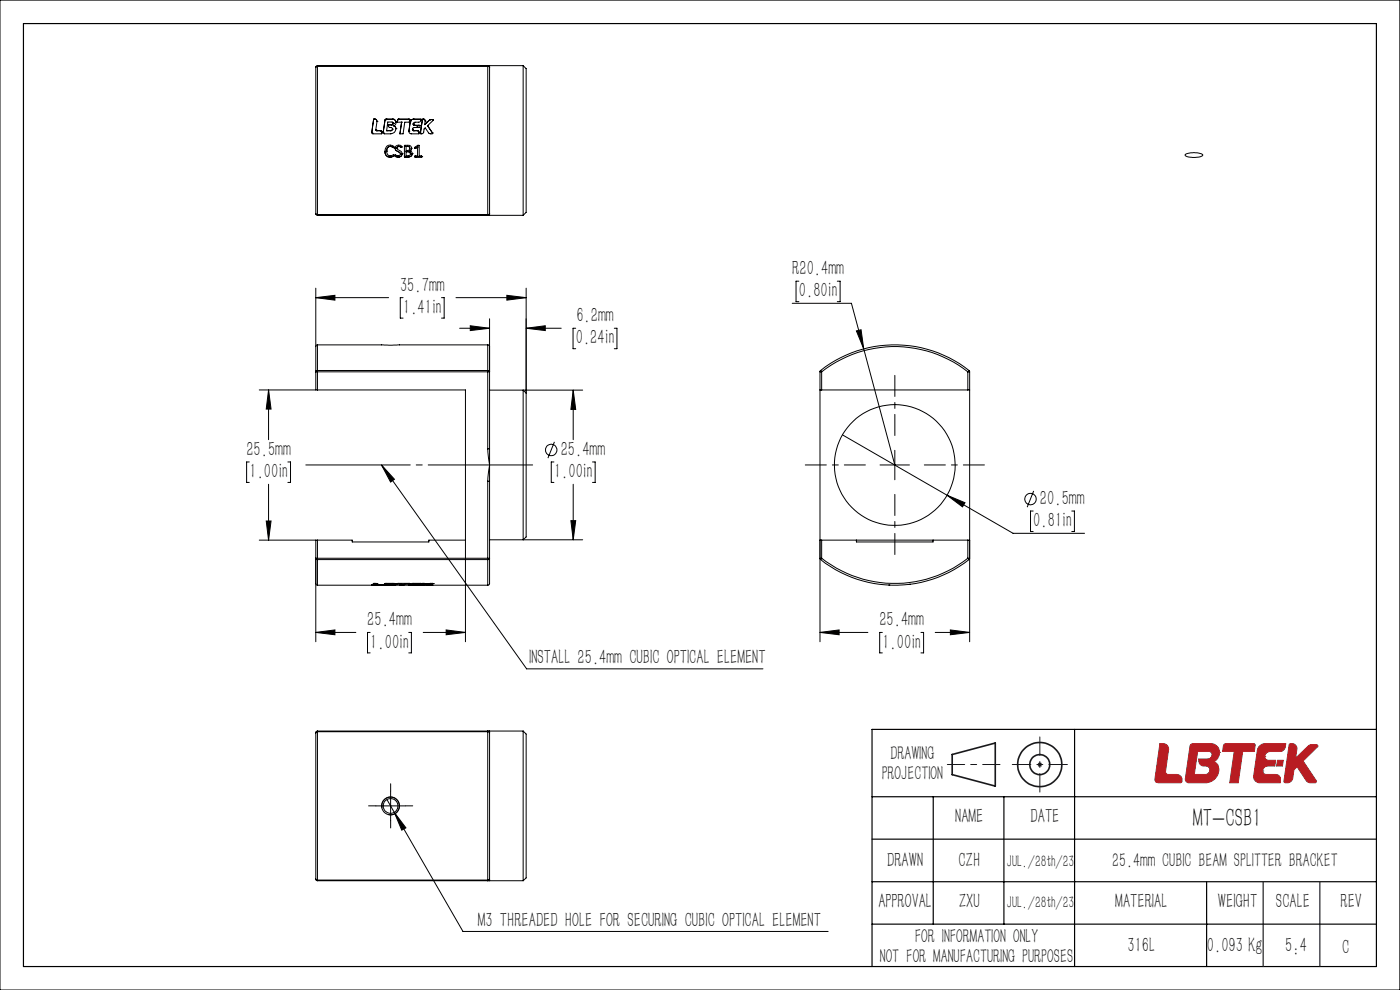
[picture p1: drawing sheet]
<svg xmlns="http://www.w3.org/2000/svg" width="297mm" height="210mm" viewBox="0 0 297 210" stroke-linecap="round" stroke-linejoin="round" font-family="sans-serif">
<path d="M220.1 162.2h1M220.2 161.8l.7 .8M220.6 161.7v1M220.9 161.8l-.7 .8" fill="none" stroke="#191924" stroke-width=".21"/>
<g fill="none" stroke="#191924" stroke-width=".35">
<path d="M202 160l9.1-2.4v9.1l-9.1-2.4z"/>
<circle cx="220.6" cy="162.2" r="4.7"/>
<circle cx="220.6" cy="162.2" r="2.13"/>
</g>
<g fill="none" stroke="#a72b30" stroke-width=".21">
<path d="M246.1 157.8h1a1.13 1.13 0 0 1 .8 1.3l-.6 4.5a.59 .59 0 0 0 .6 .7h1.8a1.02 1.02 0 0 1 1 .5 1.02 1.02 0 0 1-.2 1.2h-4.8l-.5-.1-.2-.3zM252.6 158l.3-.2h4a2.01 2.01 0 0 1 1.8 1.6 2.01 2.01 0 0 1-1.2 2.2l.2 .1a1.91 1.91 0 0 1 .7 2.4 2.88 2.88 0 0 1-2.7 1.9h-3.5a.73 .73 0 0 1-.7-.8zM258.7 159.6h.1M259.6 157.9l.4-.1h6.1l.2 .2-.2 1.4h-2.5l-.9 6.6h-1.8l.9-6.6h-2.4zM273.5 157.9a1.07 1.07 0 0 1 1.2 0 1.07 1.07 0 0 1 .4 1l-.3 1.9 2.8-2.7 .5-.1h1.3a.25 .25 0 0 1 .2 .2 .25 .25 0 0 1-.1 .3l-3.1 2.9 2.8 4.2v.3l-.2 .1h-1.2l-.6-.2-2-3.1-.7 .6-.3 1.8a1.27 1.27 0 0 1-1.5 .9l-.3-.3zM256.6 163.4h.1M257.1 160.2a.65 .65 0 0 0-.6-.8h-2.4l-.7 4.9h2.4a.99 .99 0 0 0 .8-.9M257.1 160.2a.91 .91 0 0 1-.9 .8h-1.9a1.3 1.3 0 0 0 .5 1.3l1 .2a.8 .8 0 0 1 .8 .9M257.1 160.2h.1M267.9 163.5h.1M268.3 160.5a1.15 1.15 0 0 1 1.1-1.1h2.1a1.16 1.16 0 0 0 1.2-1l.1-.6h-4.4a1.68 1.68 0 0 0-1.7 1.4l-.7 5.4a1.31 1.31 0 0 0 1.2 1.4h4.4v-.6a1 1 0 0 0-.9-1.1h-2.1a.72 .72 0 0 1-.7-.8M268.3 160.5a.78 .78 0 0 0 .8 .8h1.5l-.2 1.2h-1.5a1.08 1.08 0 0 0-1 1"/>
<path d="M268.3 160.5h.1M271 161.3h1.2l-.1 1.2h-1.3z"/>
</g>
<path d="M0 0h297v210h-297z" fill="none" stroke="#000" stroke-width=".21"/>
<path d="M5 5h287v200h-287zM228 154.7v50.3M292 154.7h-107v50.3M185 178h107M185 169h107M198 169v27M213 169v27M185 196h107M185 187h107M256 187v18" fill="none" stroke="#000" stroke-width=".25"/>
<path d="M201 162.2h11.1" fill="none" stroke="#191924" stroke-width=".21" stroke-dasharray="30.5 1.3 1.3 1.3" stroke-dashoffset="26.8"/>
<path d="M220.6 156.3v11.7M214.7 162.2h11.7" fill="none" stroke="#191924" stroke-width=".21" stroke-dasharray="30.5 1.3 1.3 1.3" stroke-dashoffset="26.5"/>
<path d="M268 187v18M280 187v18" fill="none" stroke="#191924" stroke-width=".25"/>
<path d="M246.1 157.8l1.2 .1 .6 .7-.6 5.4 .4 .3h2.1l.4 .1 .6 .7-.2 .9h-5l-.6-.3v-.3zM254.1 159.4l-.7 4.9 2.7-.1 .5-.5-.1-.8-.5-.4h-.9l-.4-.2-.3-.6-.1-.7 2.2-.1 .5-.4 .1-.7-.5-.4zM252.5 158l.4-.2h4.2l.9 .3 .6 .9 .1 .7-.1 .7-.4 .6-.7 .6 .3 .1a2.24 2.24 0 0 1-.2 3.6l-.7 .5-1 .2h-3.8l-.5-.3-.1-.5zM259.7 157.9l.2-.1h6.2l.2 .1-.2 1.5h-2.5l-.9 6.6h-1.8l.9-6.6h-2.4zM267.1 158.4l1-.6h4.7l-.3 1-.4 .5-.4 .1h-2.6l-.6 .4-.2 .6 .1 .5 .5 .3 1.7 .1-.2 1.2h-1.5l-.6 .2-.4 .6 .1 .7 .5 .3h2.3l.4 .1 .4 .6v1h-4.5l-.6-.2-.4-.4-.2-.7 .8-5.6zM271 161.3h1.2l-.1 1.2h-1.3zM273.6 157.8l-1.2 8.1 .2 .1h.7l.8-.5 .4-2.2 .7-.6 2.1 3.1 .5 .2h1.3l.1-.4-2.8-4.2 3.1-3v-.3l-.2-.1h-1.5l-3 2.8 .3-2.4-.6-.6z" fill-rule="evenodd" fill="#b81c22"/>
<g fill="none" stroke="#000" stroke-width=".21">
<path d="M67 14.3v31M67.3 14.1v31.4M67.3 14.1l-.3 .2M67.3 13.9l-.3 .2v.2M67.3 13.9v.2M67.3 13.9h36.2M67.3 14.1h36.2M103.5 14.1v31.4M103.5 14.1l.4 .2M103.5 13.9v.2M103.5 13.9l.3 .1 .1 .3M103.5 13.9h.4"/>
<path d="M103.9 14.3v31M103.9 13.9v.4M103.9 13.9h7.1M111 13.9l.6 .7v30.4l-.6 .7M111 13.9v31.8M78.9 28.1h.1M79.3 25.3l-.4 2.8M79.3 25.3h.1M79.3 25.3h.2M79.5 25.3a.43 .43 0 0 1 .5 .5M79.5 25.3l.3 .1 .2 .3M79.5 25.3h.1"/>
<path d="M79.7 27.5l.2 .2M79.7 27.5h.1M79.9 27.7h.1M79.9 27.7h.7M80 25.8h.1M80 25.8l-.3 1.7M80 25.7v.1M80.6 27.7l.4 .3v.4h-1.9l-.2-.1v-.2M80.6 27.7h.1M81.3 28.1h.1M81.7 32.1l.2 .9 .4 .3h.4M81.7 25.5l-.4 2.6"/>
<path d="M81.7 25.5h.1M81.7 32.1h.1M81.9 25.3l-.2 .2M81.9 25.3h.1M81.9 25.3h1.4M82 32.1a.9 .9 0 0 0 .5 .9 .9 .9 0 0 0 1-.2v.2M82 32.1h.1M82 27.7h.1M82 27.7h.9M82.7 33.3h.1M82.8 31.1l-.5 .1-.3 .9M82.8 31.1l.6 .2"/>
<path d="M82.8 31.1h.1M82.9 27.7h.1M83.1 26.5l-.7 .1a.5 .5 0 0 0 .7 .5l.2 .3M83.1 26.5h.1M83.3 27.4l-.4 .3M83.3 27.4h.1M83.3 27.3v.1M83.3 25.3a.73 .73 0 0 1 .7 .7M83.3 25.3h.1M83.4 31.3h.1M83.4 26.1l-.3 .4M83.4 26.2l-.2-.3h-.9l-.3 1.8"/>
<path d="M83.4 26.2h.1M83.4 26.2l-.3 .3M83.5 31.2l-.1 .1M83.5 31.2v-.1a1.11 1.11 0 0 0-1.3-.2 1.11 1.11 0 0 0-.5 1.2M83.5 33l-.3 .3h-.5M83.5 31.2h.1M83.5 33h.1M83.6 26.7l.3 .2 .1 .4M83.6 26.7h.1M83.7 33l.1 .2 .7 .1M83.7 33h.1M83.8 31.4l.2 .4 .9 .8"/>
<path d="M83.8 31.4h.1M84 27.3a1.08 1.08 0 0 1-1.1 1.1h-1.4l-.2-.3M84 27.3h.1M84 26l-.1 .4-.3 .3M84 26h.1M84.2 31.4l.2 .3 .8 .5 .1 .4M84.2 31.4h.1M84.3 25.4h.1M84.3 25.4v.5h.9M84.5 33.3h.1M84.5 25.3l-.2 .1M84.5 25.3h.1"/>
<path d="M84.5 25.3h2.2M84.6 31.1h-.3l-.1 .3M84.6 31.1l.5 .1M84.6 31.1h.1M84.9 32.6a.67 .67 0 0 1-1.1 .2l-.1 .2M84.9 32.6h.1M85.1 31.2h.1M85.2 31.1l-.1 .1M85.2 31.1a.74 .74 0 0 0-.8-.3 .74 .74 0 0 0-.6 .6M85.2 31.1h.1M85.2 25.9h.1M85.3 32.6l-.2 .6-.6 .1"/>
<path d="M85.3 32.6h.1M85.9 33.3h.1M85.9 33.3h.7M86.1 31.1v.8l.6-.1 .2-.3M86.1 31.1h.1M86.1 32.2v.8h.7l.3-.4M86.1 32.2h.1M86.1 31.1h.4M86.1 32.2h.4M86.5 31.1h.3l.1 .4M86.5 31.1a.38 .38 0 0 1 .4 .4M86.5 31.1h.1"/>
<path d="M86.5 32.2l.4 .1 .2 .3M86.5 32.2h.1M86.6 33.3h.1M86.7 27.8a.49 .49 0 0 0 .5 .6h1.7v-.3M86.7 25.3l.2 .1M86.7 27.8h.1M86.7 25.3h.1M86.7 27.9h.1M86.9 25.4l-.1 .5h-.9l-.4 2.5h-.7l.4-2.5M86.9 25.4h.1M87 32l.3 .2 .2 .4M87 32h.1"/>
<path d="M87 25.8h.1M87 25.8l-.3 2M87.1 32.6h.1M87.3 31.5l-.3 .5M87.3 31.5a.6 .6 0 0 0-.8-.7l-.7 .1 .1 2.4M87.3 31.5h.1M87.5 32.6l-.3 .6-.6 .1M87.5 32.6h.1M87.5 27.4l.3 .3M87.5 27.4h.1M87.7 26.3l.2 .3M87.7 26.3h.1"/>
<path d="M87.7 25.3h1.6l-.2 .5-1.2 .2-.2 .3M87.7 25.3l-.4 .1-.3 .4M87.7 25.3h.1M87.8 27.7h.1M87.8 27.7h.7M87.9 26.6h.6l-.1 .4-.7 .1-.2 .3M87.9 26.6h.1M88 31.4l.6-.6h.3v2.2h.5l.1 .2M88 31.4l.1 .1M88 33.2l.1 .1M88 31.4h.1M88 33.2h.1"/>
<path d="M88.1 33.3h.1M88.1 33.3h1.3M88.1 31.5h.1M88.5 27.7l.3 .2 .1 .2M88.5 27.7l.4 .4M88.5 27.7h.1M88.6 31.2v1.8h-.6v.2M88.6 31.2h.1M88.6 31.2l-.5 .3M88.7 26.6h.1M88.7 26.6h.4l-.1 .4h-.4zM88.9 28.1h.1"/>
<path d="M89.2 28.2h.1M89.4 33.3h.1M89.5 33.2l-.1 .1M89.5 33.2h.1M89.6 25.4l-.4 2.8M89.6 25.4h.1M89.7 25.3l-.1 .1M89.7 25.3h.1M89.8 25.3l.3 .1 .1 .3M89.8 25.3l.3 .1 .1 .2M89.8 25.3h.1M90.2 25.7h.1"/>
<path d="M90.2 25.7l-.1 .7M90.7 26.7h.1M90.7 26.7l1.1 1.5M91.1 25.5h.1M91.1 25.5l-1 .9M91.3 25.4l-.2 .1M91.3 25.4h.1M91.3 25.4h.5M91.8 28.2l-.1 .2-.7-.1-.8-1.2-.2 .3-.1 .6a.4 .4 0 0 1-.3 .4 .4 .4 0 0 1-.4-.2M91.8 25.4l.1 .2-1.2 1.1M91.8 28.2v.1M91.8 28.2h.1"/>
<path d="M91.8 25.4l.1 .1M91.8 25.4h.1M251.5 32.8a4.1 4.1 0 0 1 3.7 .1 3.1 3.1 0 0 1-2.9 .4l-.8-.2zM67 45.3l.3 .2M67 45.3v.2l.3 .2M67.3 45.5v.2M67.3 45.7h36.2M67.3 45.5h36.2M103.5 45.5v.2M103.5 45.7h.4M103.9 45.3l-.4 .2M103.9 45.3l-.1 .3-.3 .1"/>
<path d="M103.9 45.3v.4M103.9 45.7h7.1M169.5 59.6h-.6v4.4h.6M177.6 59.6h.6v4.4h-.6M67 63.1l4-.5v1.1zM67 78.9h.3M67 73.5v5.4M67 61.1v12.4M67 78.9v3.8M67 63.1h15.4M67.3 73.2l-.3 .1v.2M67.3 78.6v.3"/>
<path d="M67.3 78.6l-.3 .1v.2M67.3 73.2h36.2M67.3 73.2v5.4M67.3 78.9v3.8M67.3 78.9h36.2M67.3 78.6h36.2M85.5 63.1h-.6v4.4h.6M93.7 63.1h.5v4.4h-.5M96.7 63.1h14.9M97.5 69.6h6.4M99.8 69.1l4.1 .5-4.1 .5zM103.5 73.2l.4 .2v5.5"/>
<path d="M103.5 78.6v.3M103.5 78.6l.3 .1 .1 .2M103.5 78.9h.4M103.5 73.2v5.4M103.5 78.9v16.3M103.9 67.6v27.6M107.5 62.6l4.1 .5-4.1 .6zM111.6 69.6l4.1-.5v1zM111.6 61.1v22.3M111.6 69.6h7.5M122.1 69.6h-.5v4.4h.5M130.3 69.6h.6v4.4h-.6"/>
<path d="M168.1 64.3h12.5l9.2 34.3M174 78.9h.3M174 78.9v57.2M174.1 78.6l.2 .3M174.1 78.6l-.1 .3M174.1 78.6a25.5 25.5 0 0 1 31.5 0M174.3 78.9a25.1 25.1 0 0 1 31 0M174.3 78.9v3.8M181.7 70.2l1-.3 .5 4.1zM205.3 78.9h.4M205.3 78.9v3.8M205.6 78.6l-.3 .3"/>
<path d="M205.6 78.6l.1 .3M205.7 78.9v57.2M52.9 98h-.6v4.3h.6M55 82.7h12M57 82.7v10.6M57 82.7l.5 4.1h-1zM61.1 98h.5v4.3h-.5M67 82.7h.3M67.3 82.7h31.4v53.4M80.9 98.6l2.8 3.1-.8 .6zM80.9 98.6l30.8 43.3h50.2M103.5 95.2l.4 3.4"/>
<path d="M103.5 95.2h.4M103.9 98.6l-.4 3.5M103.9 95.2v3.4M103.9 98.6v3.5M103.9 82.8h19.7M111 82.8l.6 .6v30.5l-.6 .6zM117.5 98h-.6v4.3h.6M117.6 93.7l-1.4 3.5M121.6 82.8l.5 4h-1zM121.6 82.8v10.5M125.7 98h.6v4.3h-.6M174 82.7h.3"/>
<path d="M174.3 82.7h31M178.7 92.2l22.2 12.8M186.7 98.6h6.2M189.8 95.5v6.3M205.3 82.7h.4M55 114.6h12M56.5 110.5h1l-.5 4.1zM57 102.7v11.9M67 118.4v5.5l.3 .2M67 118.4v.2l.3 .1M67 118.4h.3M67 114.6h.3"/>
<path d="M67 114.6v21.5M67.3 118.4v.3M67.3 118.7v5.4M67.3 114.6h7.4v.4h16.3v-.4h7.7M67.3 114.6v3.8M67.3 118.4h36.2M67.3 118.7h36.2M103.5 102.1h.4M103.5 118.4v.3M103.5 118.4h.4M103.5 118.7v5.4M103.5 102.1v16.3"/>
<path d="M103.9 118.4v5.5l-.4 .2M103.9 118.4l-.1 .2-.3 .1M103.9 102.1v16.3M103.9 114.5h19.7M121.1 110.4h1l-.5 4.1zM121.6 102.7v11.8M174 114.6h.3M174.1 118.7a25.5 25.5 0 0 0 31.5 0M174.3 118.4a25.2 25.2 0 0 0 31 0M174.3 118.4h-.3l.1 .3M174.3 118.4l-.2 .3M174.3 114.6h31"/>
<path d="M174.3 114.6v3.8M181.7 114.6v.4h16.2v-.4M200.9 105l3.8 1.6-.5 .9zM200.9 105l14 8.1h15.2M205.3 118.4l.3 .3M205.3 118.4h.4l-.1 .3M205.3 114.6h.4M205.3 114.6v3.8M219.2 108.4h-.6v4.3h.6M219.3 104.1l-1.4 3.5M227.4 108.4h.5v4.3h-.5M67 134.2l4-.6v1z"/>
<path d="M67 134.2h8.5M67.3 124.1h36.2M78.5 134.2h-.5v4.3h.5M78.9 124.1h.2M79.1 124.1h.1M79.1 124.1h1.8M79.7 124l1.3 .1M79.7 124h.1M80 123.8l-.7-.1-.4 .4h.2M80 123.8h.1M80 123.8l-.3 .2M80.9 124.1h.1"/>
<path d="M81 124.1h.1M81.3 124.1h.3M81.6 124.1h.1M81.6 124.1h1.3M82 124.1h.1M82.3 123.8h.9M82.3 123.8l-.3 .3M82.3 123.8v.1M82.4 123.9l.4 .1M82.4 123.9v.1M82.4 124h.4M82.8 124h.1"/>
<path d="M82.9 124.1h.1M82.9 124h.4l-1.3 .1M82.9 124h.1M83.2 123.8l.2 .1M83.2 123.9h.2M83.2 123.8v.1M83.4 123.9h.1M83.4 123.9h-1M83.6 124h.4l-1.1 .1M83.6 124h.1M84 124l-1.1 .1M84 123.9l-2.3-.2-.4 .4h.3"/>
<path d="M84 123.9l-.4 .1M84 123.9h.1M85.2 123.9l-.4 .2h.7M85.2 123.8v.1M85.5 124.1h.1M85.9 123.9l-.4 .2M85.9 123.8h.9M85.9 123.8v.1M86.7 134.2h.6v4.3h-.6M86.8 123.8v.1M86.9 123.8l-2.6 .1 .9-.1M86.9 123.8l-.1 .1"/>
<path d="M86.9 123.8h-.1M87.2 124.1h.1M87.2 124.1h1.7M87.5 124l1.4 .1M87.5 124h.1M87.7 123.9l.7 .1M87.7 123.9h.1M87.9 124h-.4M87.9 124h.1M87.9 124h.5M88.1 123.9h-.4M88.1 123.8h.7"/>
<path d="M88.1 123.8v.1M88.4 124h.1M88.6 124h.5zM88.8 123.8v.1M88.9 124.1h.1M89 124h.1M89.2 124.1h.1M89.3 123.8l-.5 .1M89.3 123.8h-2.2l-.4 .3h.5M89.3 123.8h.1M89.3 124.1h.1M89.3 124.1h.2"/>
<path d="M89.5 124.1h.4M89.5 124.1h.1M89.8 134.2h8.9M89.9 124.1h-.4M89.9 124.1h.1M90 124h.1M90 124l-.1 .1M90.1 123.9h.1M90.2 123.8l-.6-.1-.4 .4M90.2 123.8h.1M90.2 124h.1M90.2 124h-.2"/>
<path d="M90.2 124l.7 .1M90.2 123.8l-.1 .1M90.7 124l1 .1M90.7 123.9v.1M90.9 124.1h.4M90.9 124.1h.1M91.3 124.1h.1M91.3 124.1h.4M91.7 124.1h.1M91.9 123.8l-1.8 .1M91.9 123.8h.1M91.9 123.8l-1.2 .2"/>
<path d="M94.7 133.6l4 .6-4 .4zM174 134.2h10.1M174 134.2l4-.6v1zM187.2 134.2h-.6v4.3h.6M188.6 124.1h.1M192.9 124h.1M195.4 134.2h.5v4.3h-.5M198.4 134.2h7.3M201.6 133.6l4.1 .6-4.1 .4zM67 155.5v31M67.3 155.2v31.5M67.3 155.2l-.3 .3"/>
<path d="M67.3 155.1l-.3 .1v.3M67.3 155.1v.1M67.3 155.1h36.2M67.3 155.2h36.2M103.5 155.2v31.5M103.5 155.2l.4 .3M103.5 155.1v.1M103.5 155.1l.3 .1 .1 .3M103.5 155.1h.4M103.9 155.5v31M103.9 155.1v.4M103.9 155.1h7.1"/>
<path d="M111 155.1v31.7M111 155.1l.6 .6v30.5l-.6 .6M79.7 170.9h6.3M81 171.4a1.87 1.87 0 0 1 1.7-2.3 1.87 1.87 0 0 1 2 2 1.87 1.87 0 0 1-2.3 1.7M82.1 169.6l1.5 2.7M82.9 167.8v6.3M83.6 172.3l14.6 25.3h77.5M83.6 172.3l2.5 3.3-.9 .5zM67 186.5l.3 .2M67 186.5v.2l.3 .1M67.3 186.7v.1M67.3 186.8h36.2"/>
<path d="M67.3 186.7h36.2M103.5 186.7v.1M103.5 186.8h.4M103.9 186.5l-.4 .2M103.9 186.5l-.1 .2-.3 .1M103.9 186.5v.3M103.9 186.8h7.1"/>
<circle cx="116.9" cy="95.5" r="1.21"/>
<circle cx="189.8" cy="98.6" r="12.8"/>
<circle cx="218.6" cy="105.9" r="1.21"/>
<circle cx="82.9" cy="171" r="1.58"/>
<circle cx="82.9" cy="170.9" r="1.9"/>
</g>
<path d="M64.9 98.6h48.1" fill="none" stroke="#000" stroke-width=".21" stroke-dasharray="30.5 1.3 1.3 1.3" stroke-dashoffset="8.3"/>
<path d="M183.6 98.6h-12.8M189.8 92.4v-12.8M196.1 98.6h12.7M189.8 104.9v12.7" fill="none" stroke="#000" stroke-width=".21" stroke-dasharray="30.5 1.3 1.3 1.3" stroke-dashoffset="26"/>
<path d="M79.7 170.9h-1.5M82.9 167.8v-1.5M82.9 174.1v1.5M86 170.9h1.6" fill="none" stroke="#000" stroke-width=".21" stroke-dasharray="30.5 1.3 1.3 1.3"/>
<g fill="#000">
<path d="M80.9 98.6l2.8 3.1-.8 .6z"/>
<path d="M67 63.1l4-.5v1.1zM107.5 62.6l4.1 .5-4.1 .6zM121.6 82.8l.5 4h-1zM121.1 110.4h1l-.5 4.1zM57 82.7l.5 4.1h-1zM56.5 110.5h1l-.5 4.1zM83.6 172.3l1.6 3.8 .9-.5zM200.9 105l3.3 2.5 .5-.9zM174 134.2l4-.6v1zM201.6 133.6l4.1 .6-4.1 .4zM181.7 70.2l1.5 3.8-.5-4.1z"/>
<path d="M111.6 69.6l4.1-.5v1zM99.8 69.1l4.1 .5-4.1 .5zM94.7 133.6l4 .6-4 .4zM67 134.2l4-.6v1z"/>
</g>
<text font-size="5.6" x="253.1" y="175.4">MT-CSB1</text>
<g font-size="4.4">
<text x="168.1" y="58.4">R20.4mm</text>
<text x="84.9" y="61.9">35.7mm</text>
<text x="169.5" y="63.1">0.80in</text>
<text x="85.5" y="66.6">1.41in</text>
<text x="122.3" y="68.4">6.2mm</text>
<text x="122.2" y="73.1">0.24in</text>
<text x="52.3" y="96.7">25.5mm</text>
<text x="52.9" y="101.4">1.00in</text>
<text x="117.5" y="101.4">1.00in</text>
<text x="119" y="96.7">25.4mm</text>
<text x="220.6" y="107.1">20.5mm</text>
<text x="219.2" y="111.9">0.81in</text>
<text x="77.9" y="132.9">25.4mm</text>
<text x="78.6" y="137.6">1.00in</text>
<text x="186.6" y="132.9">25.4mm</text>
<text x="187.2" y="137.6">1.00in</text>
<text x="112.2" y="140.9">INSTALL 25.4mm CUBIC OPTICAL ELEMENT</text>
<text x="202.7" y="174.7">NAME</text>
<text x="218.6" y="174.7">DATE</text>
<text x="188.2" y="183.9">DRAWN</text>
<text x="203.3" y="184">CZH</text>
<text x="101.4" y="196.7">M3 THREADED HOLE FOR SECURING CUBIC OPTICAL ELEMENT</text>
<text x="186.3" y="192.7">APPROVAL</text>
<text x="203.4" y="192.7">ZXU</text>
<text x="236.6" y="192.7">MATERIAL</text>
<text x="258.4" y="192.7">WEIGHT</text>
<text x="270.7" y="192.7">SCALE</text>
<text x="284.4" y="192.7">REV</text>
<text x="239.2" y="201.9">316L</text>
<text x="256" y="201.9">0.093 Kg</text>
<text x="272.7" y="201.9">5:4</text>
<text x="284.8" y="202.4">C</text>
</g>
<g font-size="4.2">
<text x="188.9" y="161.3">DRAWING</text>
<text x="187" y="165.5">PROJECTION</text>
<text x="236" y="184">25.4mm CUBIC BEAM SPLITTER BRACKET</text>
<text x="194.1" y="200">FOR INFORMATION ONLY</text>
<text x="186.6" y="204.2">NOT FOR MANUFACTURING PURPOSES</text>
</g>
<g font-size="3.5">
<text x="213.6" y="184">JUL./28th/23</text>
<text x="213.6" y="192.7">JUL./28th/23</text>
</g>
</svg>
